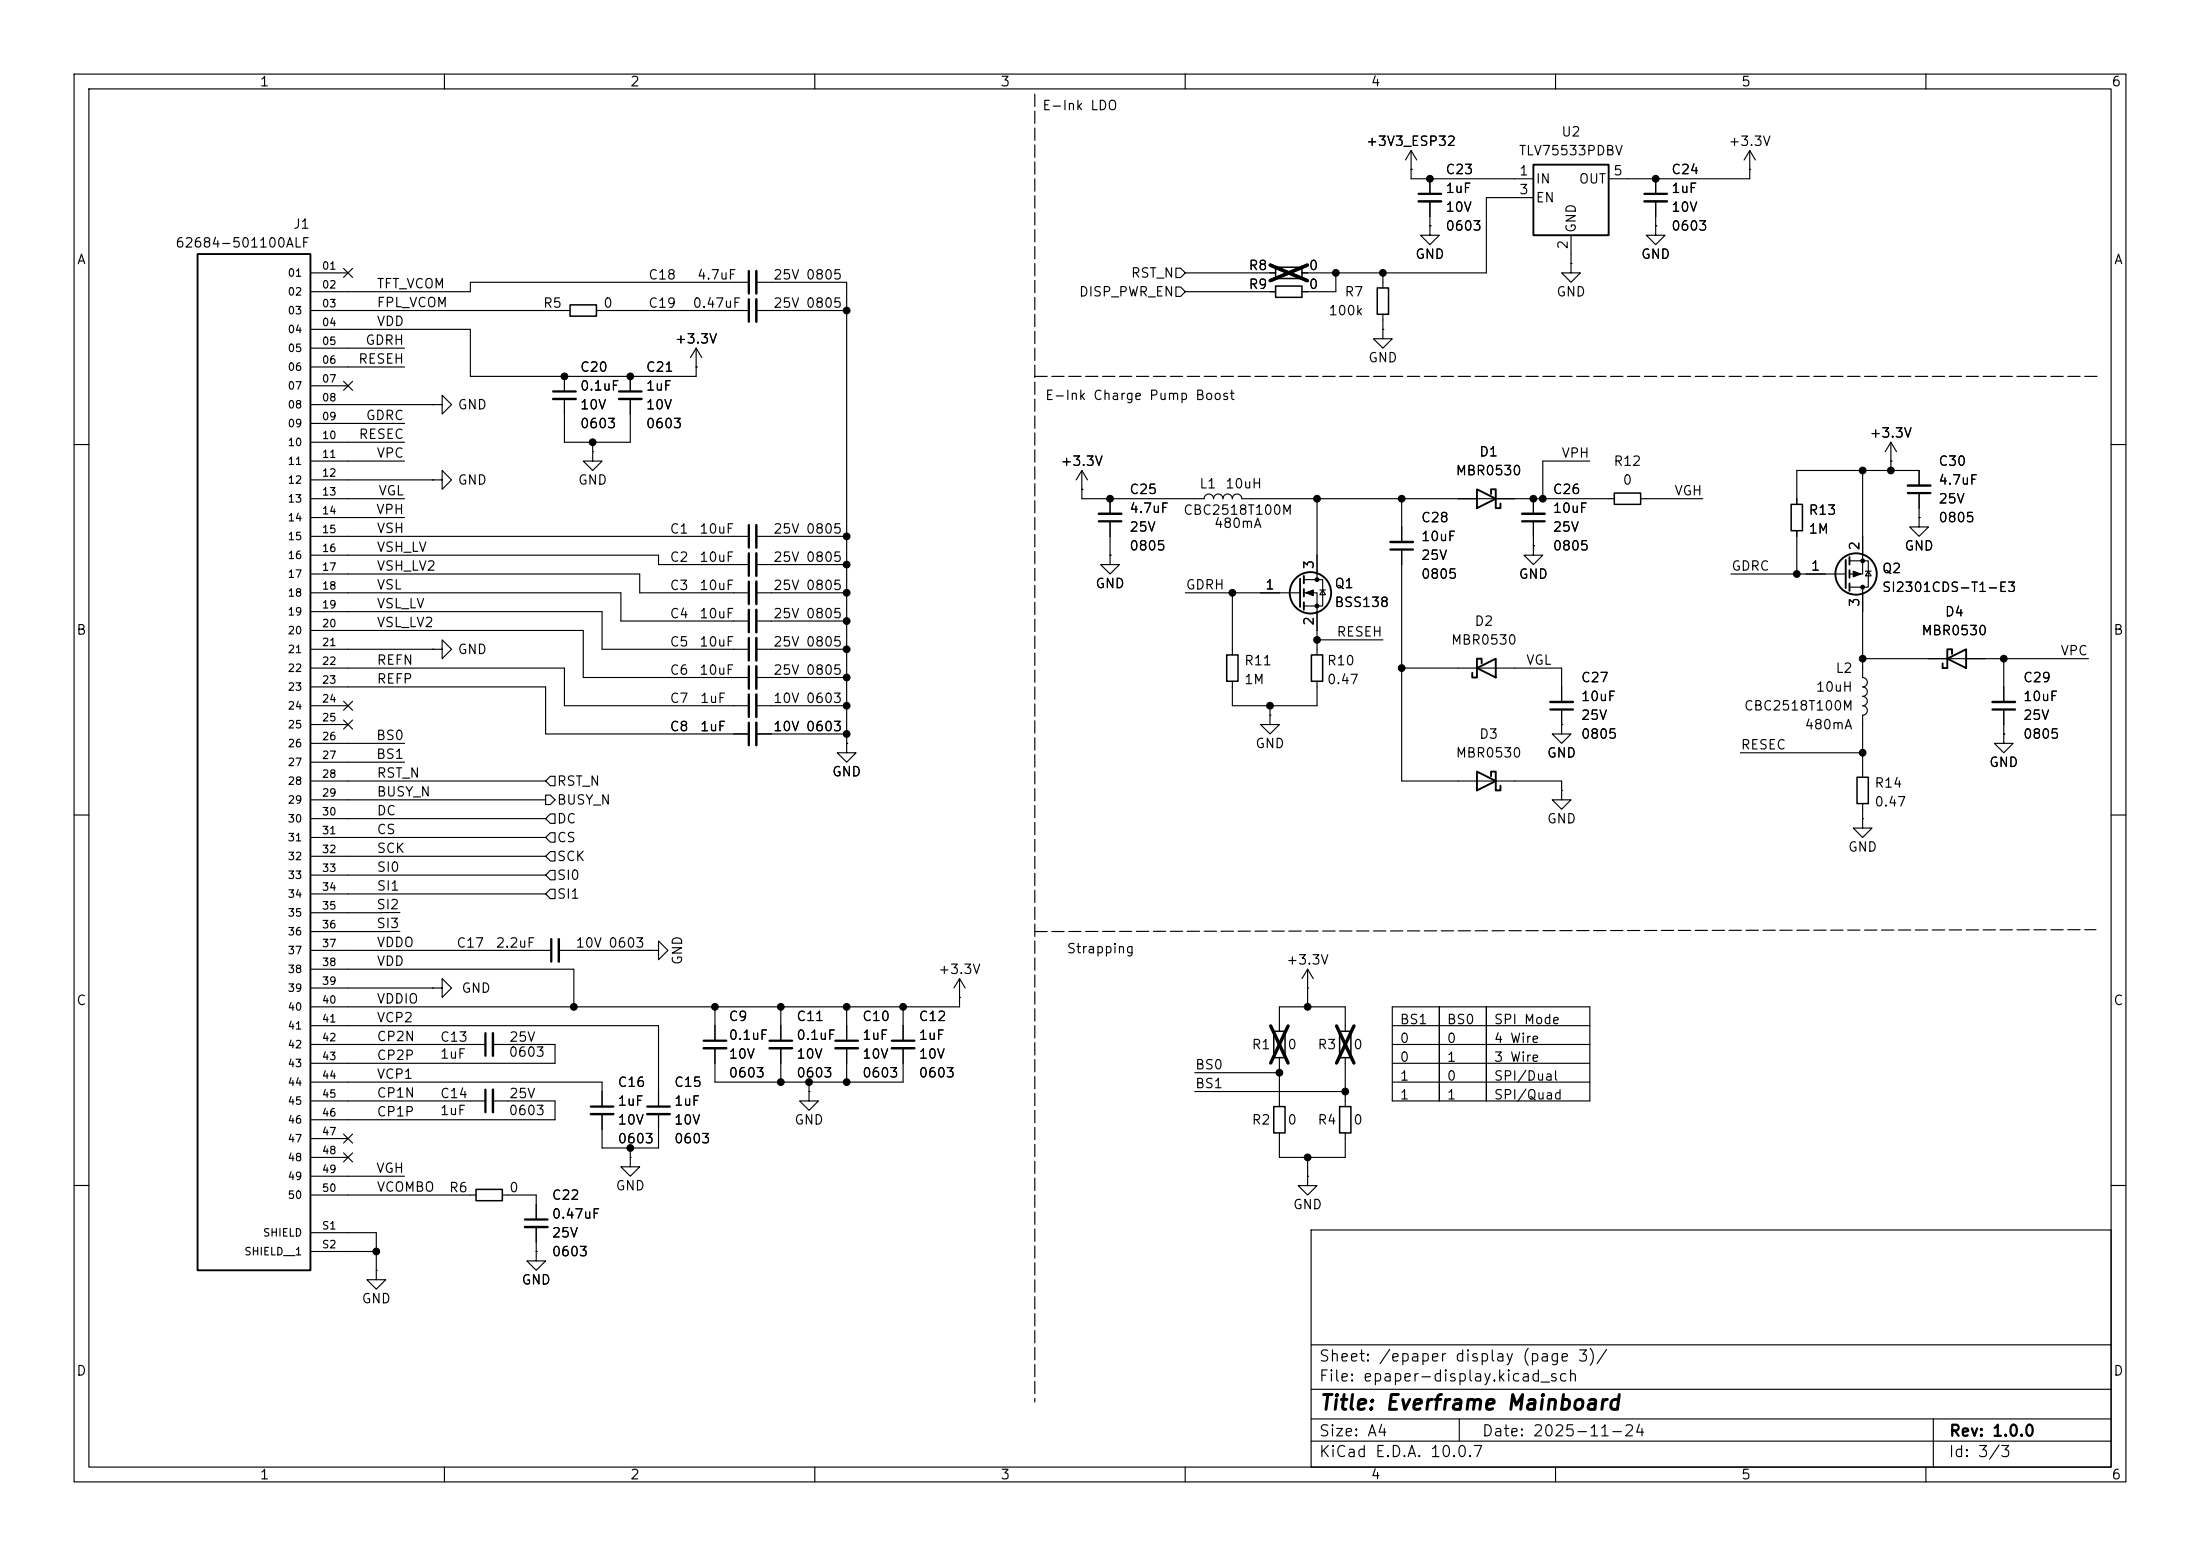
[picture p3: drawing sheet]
<svg xmlns="http://www.w3.org/2000/svg" width="297mm" height="210mm" viewBox="0 0 297 210" stroke-linecap="round" stroke-linejoin="round" font-family="sans-serif">
<g fill="none" stroke="#000" stroke-width=".15">
<path d="M10 10h277v190h-277zM12 12h273v186h-273zM60 10v2M110 10v2M160 10v2M210 10v2M260 10v2M41.9 36.8h5.1M46.4 36.2l1.2 1.2M47.6 36.2l-1.2 1.2M101.1 38.1h-37.6v1.3h-21.6M102.1 38.1h12.2v62.2"/>
<path d="M158.7 38.7h.7l.6 .7-.6 .6h-.7zM158.7 36.2h.7l.6 .6-.6 .7h-.7zM160 36.8h12.2M160 39.4h12.2M180.3 36.8v2.6h-4.5M186.7 36.8v2.1M190.5 22.9h.1M190.5 20.3l-.8 1.3M190.5 20.3l.8 1.3M190.5 20.3v3.8h16.5M193 30.5v1.3h1.3l-1.3 1.2-1.2-1.2h1.2M193 30.5h.1"/>
<path d="M193 24.1v2.1M193 27.2v3.3M207 26.7h-6.3v10.1h-24.9M212.1 35.6v1.2h1.3l-1.3 1.3-1.3-1.3h1.3M212.1 35.6h.1M212.1 31.8v3.8M223.5 30.5v1.3h1.3l-1.3 1.2-1.3-1.2h1.3M223.5 30.5h.1M223.5 24.1v2.1M223.5 27.2v3.3M236.2 22.9h.1M236.2 20.3l-.7 1.3"/>
<path d="M236.2 20.3l.8 1.3M236.2 20.3v3.8h-19M41.9 44.5h21.6v6.3h30.5v-3.8M41.9 41.9h35.1M41.9 47h12.7M41.9 49.5h12.7M41.9 52.1h5.1M41.9 54.6h16.5M41.9 57.2h12.7M41.9 59.7h12.7M46.4 51.5l1.2 1.2M47.6 51.5l-1.2 1.2"/>
<path d="M58.4 54.6h1.3v-1.3l1.3 1.3-1.3 1.3v-1.3M58.4 54.6h.1M76.2 53.8v5.9h8.9v-5.9M76.2 50.8v2M80 59.7v1.3M80.5 41.9h20.6M85.1 50.8v2M94 49.5h.1M94 47l-.8 1.3M94 47l.7 1.3M102.1 41.9h12.2M186.7 44.5v1.2h1.3l-1.3 1.3-1.3-1.3h1.3"/>
<path d="M186.7 44.5h.1M186.7 42.4v2.1M255.3 59.7l-.8 1.3M255.3 59.7l.7 1.3M255.3 59.7v3.8M10 60h2M41.9 77.5h44.5v2.5h14.7M41.9 67.3h12.7M41.9 72.4h59.2M41.9 74.9h47v1.3h12.2M41.9 62.2h12.7M41.9 64.8h16.5"/>
<path d="M41.9 69.9h12.7M58.4 64.8h1.3v-1.3l1.3 1.3-1.3 1.2v-1.2M58.4 64.8h.1M80 61v1.2h1.3l-1.3 1.3-1.3-1.3h1.3M80 61h.1M102.1 72.4h12.2M102.1 76.2h12.2M146 63.5v3.8h16.6a.64 .64 0 0 1 .6-.6 .64 .64 0 0 1 .6 .6 .64 .64 0 0 1 .7-.6 .64 .64 0 0 1 .6 .6 .64 .64 0 0 1 .6-.6 .64 .64 0 0 1 .7 .6 .64 .64 0 0 1 .6-.6 .64 .64 0 0 1 .6 .6h50.3M146 66h.1M146 63.5l-.7 1.3M146 63.5l.8 1.3M149.9 74.9v1.3h1.2l-1.2 1.3-1.3-1.3h1.3"/>
<path d="M149.9 74.9h.1M149.9 67.3v2M149.9 70.4v4.5M176 78.2h2.6v3.6h-2.6M177.8 67.3v10.9M178.2 79.6h.7M178.6 79.6l.3 .7h-.7zM189.2 74.2v31.2h21.6v1.3M189.2 67.3v5.9M207 73.7v1.2h1.3l-1.3 1.3-1.3-1.3h1.3M207 73.7h.1M207 67.3v2"/>
<path d="M207 70.4v3.3M214.6 62.2h-6.3v5.1M221.5 67.3h8.4M233.7 77.5h15.5M242.6 71.6v5.9M249.7 75.7h2.5v3.5h-2.5M251.5 63.5v14h-1.8M251.5 79.2v12.2M251.8 77.1h.8M252.2 77.1l.4 .6h-.8zM255.3 62.2h.1M259.1 69.9v1.2h1.2l-1.2 1.3-1.3-1.3h1.3"/>
<path d="M259.1 69.9h.1M259.1 65.5v-2h-16.5v4.6M259.1 66.5v3.4M285 60h2M41.9 80h41.9v3.8h17.3M41.9 90.2h34.3v5.1h24.9M41.9 85.1h36.8v6.3h22.4M41.9 95.3h5.1M41.9 92.7h31.8v6.4h27.4M41.9 82.6h39.4v5h19.8M41.9 87.6h16.5M41.9 97.8h5.1"/>
<path d="M46.4 97.2l1.2 1.2M46.4 94.6l1.2 1.3M47.6 97.2l-1.2 1.2M47.6 94.6l-1.2 1.3M58.4 87.6h1.3v-1.2l1.3 1.2-1.3 1.3v-1.3M58.4 87.6h.1M102.1 80h12.2M102.1 91.4h12.2M102.1 95.3h12.2M102.1 99.1h12.2M102.1 83.8h12.2M102.1 87.6h12.2"/>
<path d="M160 80h15.5M166.4 80v8.4M166.4 91.9v3.4h11.4v-3.4M171.4 96.5v1.3h1.3l-1.3 1.3-1.2-1.3h1.2M171.4 96.5h.1M171.4 95.3v1.2M176 80h1.8v8.4M177.8 86.4h8.9M189.2 90.2h21.6v4.5M210.8 97.8v1.3h1.3l-1.3 1.2-1.3-1.2h1.3M210.8 97.8h.1M210.8 95.8v2"/>
<path d="M251.5 91.4a.64 .64 0 0 1 .6 .7 .64 .64 0 0 1-.6 .6 .64 .64 0 0 1 .6 .7 .64 .64 0 0 1-.6 .6 .64 .64 0 0 1 .6 .6 .64 .64 0 0 1-.6 .7 .63 .63 0 0 1 .6 .6 .63 .63 0 0 1-.6 .6v8.4M251.5 88.9h30.4M270.5 99.1v1.2h1.3l-1.3 1.3-1.3-1.3h1.3M270.5 99.1h.1M270.5 88.9v5.8M270.5 95.8v3.3M10 110h2M41.9 105.4h31.8M41.9 100.3h12.7M41.9 102.9h12.7M41.9 108h31.8M41.9 110.5h31.8"/>
<path d="M41.9 113h31.8M41.9 115.6h31.8M41.9 118.1h31.8M73.7 107.3h.6l.6 .7-.6 .6h-.6zM74.3 104.8h.6v1.2h-.6l-.6-.6zM74.3 109.9h.6v1.2h-.6l-.6-.6zM74.3 112.4h.6v1.3h-.6l-.6-.7zM74.3 114.9h.6v1.3h-.6l-.6-.6zM74.3 117.5h.6v1.2h-.6l-.6-.6zM114.3 100.3v1.3h1.3l-1.3 1.3-1.3-1.3h1.3M114.3 100.3h.1M210.8 106.7v1.3h1.3l-1.3 1.2-1.3-1.2h1.3"/>
<path d="M210.8 106.7h.1M234.9 101.6h16.6M251.5 110.5v1.3h1.2l-1.2 1.2-1.3-1.2h1.3M251.5 110.5h.1M251.5 108.5v2M285 110h2M41.9 128.3h32.5M41.9 120.7h31.8M41.9 130.8h35.6v5.1M41.9 133.4h16.5M41.9 138.4h47v11M52.7 125.7h.1"/>
<path d="M54 123.2h-12.1M54 125.7h-12.1M58.4 133.4h1.3v-1.3l1.3 1.3-1.3 1.2v-1.2M58.4 133.4h.1M74.3 120h.6v1.3h-.6l-.6-.6zM75.4 128.3h12.2M87.6 128.3h1.3v-1.3l1.3 1.3-1.3 1.2v-1.2M87.6 128.3h.1M96.5 135.9v4.6M105.4 135.9v4.6M114.3 135.9v4.6M121.9 135.9v4.6"/>
<path d="M129.5 134.6h.1M129.5 132.1l-.7 1.3M129.5 132.1l.8 1.3M129.5 132.1v3.8h-87.6M172.7 139.2v-3.3h8.9v3.3M176.5 133.4h.1M176.5 130.8l-.7 1.3M176.5 130.8l.8 1.3M176.5 130.8v5.1M188 135.9h26.6v12.7h-26.6zM188 138.4h26.6M194.3 135.9v12.7"/>
<path d="M200.7 135.9v12.7M41.9 141h23.6M41.9 148.6h23.6M41.9 146.1h39.4v3.3M41.9 153.7h5.1M41.9 156.2h5.1M41.9 158.8h12.7M46.4 153.1l1.2 1.2M46.4 155.6l1.2 1.2M47.6 153.1l-1.2 1.2M47.6 155.6l-1.2 1.2M66.5 141h8.4v2.5h-33"/>
<path d="M66.5 148.6h8.4v2.5h-33M81.3 150.4v4.5h7.6v-4.5M85.1 156.2v1.3h1.3l-1.3 1.3-1.3-1.3h1.3M85.1 156.2h.1M85.1 154.9v1.3M96.5 141.5v4.6h25.4v-4.6M105.4 141.5v4.6M109.2 147.3v1.3h1.3l-1.3 1.3-1.3-1.3h1.3M109.2 147.3h.1M109.2 146.1v1.2M114.3 141.5v4.6M161.3 147.3h20.3"/>
<path d="M161.3 144.8h11.4M172.7 142.7v6.7M172.7 152.9v3.3h8.9v-3.3M176.5 158.8v1.2h1.3l-1.3 1.3-1.2-1.3h1.2M176.5 158.8h.1M176.5 156.2v2.6M181.6 142.7v6.7M188 141h26.6M188 143.5h26.6M188 146.1h26.6M10 160h2M41.9 161.3h22.4"/>
<path d="M41.9 166.4h8.9v5.1M41.9 168.9h8.9M50.8 171.5v1.2h1.3l-1.3 1.3-1.3-1.3h1.3M50.8 171.5h.1M67.8 161.3h4.6v3.3M72.4 168.9v1.3h1.3l-1.3 1.3-1.3-1.3h1.3M72.4 168.9h.1M72.4 165.6v3.3M177 166h108v32h-108zM285 160h2M60 198v2M110 198v2"/>
<path d="M160 198v2M177 194.5h108M177 191.5h108M177 187.5h108M177 181.5h108M197 191.5v3M210 198v2M260 198v2M261 191.5v6.5"/>
</g>
<g fill="none" stroke="#000" stroke-width=".3">
<path d="M101.1 36.6v3M191.5 26.2h3.1M222 26.2h3M74.7 52.8h3M83.6 52.8h3M101.1 40.4v3M101.1 70.9v3M101.1 74.7v3M101.1 78.5v3M148.3 70.4h3.1M187.7 74.2h3.1M205.5 70.4h3"/>
<path d="M257.6 66.5h3M101.1 82.3v3M101.1 86.1v3.1M101.1 89.9v3.1M101.1 93.7v3.1M101.1 97.5v3.1M209.3 95.8h3M269 95.8h3M65.5 139.4v3.1M74.4 126.7v3.1M65.5 147.1v3M79.8 149.4h3"/>
<path d="M87.4 149.4h3M95 140.5h3M103.9 140.5h3M112.8 140.5h3M120.4 140.5h3M70.9 164.6h3"/>
</g>
<g fill="none" stroke="#000" stroke-width=".33">
<path d="M102.1 36.6v3M191.5 27.2h3.1M222 27.2h3M74.7 53.8h3M83.6 53.8h3M102.1 40.4v3M102.1 70.9v3M102.1 74.7v3M102.1 78.5v3M148.3 69.3h3.1M187.7 73.2h3.1M205.5 69.3h3"/>
<path d="M257.6 65.5h3M102.1 82.3v3M102.1 86.1v3.1M102.1 89.9v3.1M102.1 93.7v3.1M102.1 97.5v3.1M209.3 94.7h3M269 94.7h3M66.5 139.4v3.1M75.4 126.7v3.1M66.5 147.1v3M79.8 150.4h3"/>
<path d="M87.4 150.4h3M95 141.5h3M103.9 141.5h3M112.8 141.5h3M120.4 141.5h3M70.9 165.6h3"/>
</g>
<g fill="none" stroke="#000" stroke-width=".25">
<path d="M26.7 34.3h15.2v137.2h-15.2zM207 22.2h10.2v9.6h-10.2zM175.5 78.1v3.8M176 77.7v1M176 79.5v1M199.4 66l2.5 1.3-2.5 1.3zM201.3 66.7v-.7h.6v2.6h.7v-.7M249.2 75.6v3.8M249.7 75.2v1M249.7 77v1M249.7 78.7v1.1M176 81.3v1"/>
<path d="M199.4 90.2l2.5-1.3v2.5zM200 89.5v-.6h-.6v2.5h-.6v-.6M262.9 88.9l2.5-1.3v2.6zM263.5 88.3v-.7h-.6v2.6h-.6v-.7M199.4 104.1l2.5 1.3-2.5 1.3zM201.3 104.8v-.7h.6v2.6h.7v-.7"/>
<circle cx="250.6" cy="77.5" r="2.79"/>
<circle cx="176.9" cy="80" r="2.79"/>
</g>
<g fill="#000" stroke="#000" stroke-width=".15">
<path d="M250.2 77.1l1 .4-1 .4zM176.3 80l1-.4v.8z"/>
<circle cx="177.8" cy="78.2" r=".25"/>
<circle cx="251.5" cy="75.7" r=".25"/>
<circle cx="251.5" cy="79.2" r=".25"/>
<circle cx="177.8" cy="81.8" r=".25"/>
</g>
<g fill="none" stroke="#000" stroke-width=".2">
<path d="M172.2 36.1h3.6v1.5h-3.6zM172.2 38.6h3.6v1.5h-3.6zM185.9 38.9h1.6v3.5h-1.6zM77 41.1h3.5v1.6h-3.5zM217.9 66.5h3.6v1.6h-3.6zM241.8 68.1h1.5v3.5h-1.5zM165.6 88.4h1.5v3.5h-1.5zM177 88.4h1.6v3.5h-1.6zM250.7 104.9h1.5v3.6h-1.5zM172 139.2h1.5v3.5h-1.5zM180.8 139.2h1.6v3.5h-1.6zM172 149.4h1.5v3.5h-1.5z"/>
<path d="M180.8 149.4h1.6v3.5h-1.6zM64.3 160.5h3.5v1.6h-3.5z"/>
</g>
<path d="M171.5 35.8l5 2.1M176.5 35.8l-5 2.1M171.5 138.5l2.4 5M173.9 138.5l-2.4 5M180.4 138.5l2.4 5M182.8 138.5l-2.4 5" fill="none" stroke="#000" stroke-width=".46"/>
<path d="M139.7 12.7v176.5M139.7 50.8h143.5M139.7 125.7l143.3-.2" fill="none" stroke="#000" stroke-width=".15" stroke-dasharray="1.7 .6"/>
<g fill="#000" stroke="#000" stroke-width=".14">
<circle cx="180.3" cy="36.8" r=".46"/>
<circle cx="186.7" cy="36.8" r=".46"/>
<circle cx="193" cy="24.1" r=".46"/>
<circle cx="223.5" cy="24.1" r=".46"/>
<circle cx="76.2" cy="50.8" r=".46"/>
<circle cx="80" cy="59.7" r=".46"/>
<circle cx="85.1" cy="50.8" r=".46"/>
<circle cx="114.3" cy="41.9" r=".46"/>
<circle cx="114.3" cy="72.4" r=".46"/>
<circle cx="114.3" cy="76.2" r=".46"/>
<circle cx="149.9" cy="67.3" r=".46"/>
<circle cx="177.8" cy="67.3" r=".46"/>
<circle cx="189.2" cy="67.3" r=".46"/>
<circle cx="207" cy="67.3" r=".46"/>
<circle cx="208.3" cy="67.3" r=".46"/>
<circle cx="242.6" cy="77.5" r=".46"/>
<circle cx="251.5" cy="63.5" r=".46"/>
<circle cx="255.3" cy="63.5" r=".46"/>
<circle cx="114.3" cy="87.6" r=".46"/>
<circle cx="114.3" cy="99.1" r=".46"/>
<circle cx="114.3" cy="83.8" r=".46"/>
<circle cx="114.3" cy="80" r=".46"/>
<circle cx="114.3" cy="95.3" r=".46"/>
<circle cx="114.3" cy="91.4" r=".46"/>
<circle cx="166.4" cy="80" r=".46"/>
<circle cx="171.4" cy="95.3" r=".46"/>
<circle cx="177.8" cy="86.4" r=".46"/>
<circle cx="189.2" cy="90.2" r=".46"/>
<circle cx="251.5" cy="88.9" r=".46"/>
<circle cx="270.5" cy="88.9" r=".46"/>
<circle cx="251.5" cy="101.6" r=".46"/>
<circle cx="77.5" cy="135.9" r=".46"/>
<circle cx="96.5" cy="135.9" r=".46"/>
<circle cx="105.4" cy="135.9" r=".46"/>
<circle cx="114.3" cy="135.9" r=".46"/>
<circle cx="121.9" cy="135.9" r=".46"/>
<circle cx="176.5" cy="135.9" r=".46"/>
<circle cx="85.1" cy="154.9" r=".46"/>
<circle cx="105.4" cy="146.1" r=".46"/>
<circle cx="109.2" cy="146.1" r=".46"/>
<circle cx="114.3" cy="146.1" r=".46"/>
<circle cx="172.7" cy="144.8" r=".46"/>
<circle cx="176.5" cy="156.2" r=".46"/>
<circle cx="181.6" cy="147.3" r=".46"/>
<circle cx="50.8" cy="168.9" r=".46"/>
</g>
<text font-size="2" x="178" y="190.8">Title: Everframe Mainboard</text>
<g font-size="1.5">
<text x="178" y="184.1">Sheet: /epaper display (page 3)/</text>
<text x="178" y="186.8">File: epaper-display.kicad_sch</text>
<text x="178" y="197">KiCad E.D.A. 10.0.7</text>
<text x="178" y="194.2">Size: A4</text>
<text x="200" y="194.2">Date: 2025-11-24</text>
<text x="263" y="197">Id: 3/3</text>
<text x="263" y="194.2">Rev: 1.0.0</text>
</g>
<g font-size="1.3">
<text x="35" y="12">1</text>
<text x="85" y="12">2</text>
<text x="135" y="12">3</text>
<text x="185" y="12">4</text>
<text x="235" y="12">5</text>
<text x="285" y="12">6</text>
<text x="140.6" y="15.2">E-Ink LDO</text>
<text x="184.3" y="20">+3V3_ESP32</text>
<text x="195.1" y="23.8">C23</text>
<text x="204.9" y="21.3">TLV75533PDBV</text>
<text x="205" y="24">1</text>
<text x="210.7" y="18.7">U2</text>
<text x="217.7" y="24">5</text>
<text x="225.5" y="23.8">C24</text>
<text x="233.3" y="20">+3.3V</text>
<text x="195.1" y="26.4">1uF</text>
<text x="195.1" y="28.9">10V</text>
<text x="205" y="26.5">3</text>
<text x="207.2" y="25.1">IN</text>
<text x="207.2" y="27.6">EN</text>
<text x="213.1" y="25.1">OUT</text>
<text x="225.5" y="26.4">1uF</text>
<text x="225.5" y="28.9">10V</text>
<text x="10.3" y="36">A</text>
<text x="23.6" y="33.7">62684-501100ALF</text>
<text x="39.5" y="31.2">J1</text>
<text x="191" y="35.3">GND</text>
<text x="195.1" y="31.4">0603</text>
<text x="212" y="33.8" transform="rotate(-90 212 33.8)">2</text>
<text x="213.1" y="31.5" transform="rotate(-90 213.1 31.5)">GND</text>
<text x="221.5" y="35.3">GND</text>
<text x="225.5" y="31.4">0603</text>
<text x="285.3" y="36">A</text>
<text x="50.8" y="39.2">TFT_VCOM</text>
<text x="50.8" y="41.8">FPL_VCOM</text>
<text x="73.2" y="41.9">R5</text>
<text x="81.4" y="41.9">0</text>
<text x="87.4" y="38">C18</text>
<text x="87.4" y="41.9">C19</text>
<text x="93.4" y="41.9">0.47uF</text>
<text x="94" y="38">4.7uF</text>
<text x="104.3" y="38">25V 0805</text>
<text x="104.3" y="41.9">25V 0805</text>
<text x="145.6" y="40.3">DISP_PWR_EN</text>
<text x="152.6" y="37.8">RST_N</text>
<text x="168.5" y="36.8">R8</text>
<text x="168.5" y="39.3">R9</text>
<text x="176.6" y="36.8">0</text>
<text x="176.6" y="39.3">0</text>
<text x="181.4" y="40.3">R7</text>
<text x="210" y="40.3">GND</text>
<text x="49.2" y="46.9">GDRH</text>
<text x="50.8" y="44.3">VDD</text>
<text x="91" y="46.7">+3.3V</text>
<text x="179.3" y="42.9">100k</text>
<text x="48.3" y="49.4">RESEH</text>
<text x="78.2" y="50.5">C20</text>
<text x="78.2" y="53">0.1uF</text>
<text x="87.1" y="50.5">C21</text>
<text x="87.1" y="53">1uF</text>
<text x="184.6" y="49.2">GND</text>
<text x="48.3" y="59.6">RESEC</text>
<text x="49.3" y="57">GDRC</text>
<text x="61.7" y="55.6">GND</text>
<text x="78.2" y="55.6">10V</text>
<text x="78.2" y="58.1">0603</text>
<text x="87.1" y="55.6">10V</text>
<text x="87.1" y="58.1">0603</text>
<text x="141" y="54.3">E-Ink Charge Pump Boost</text>
<text x="252.3" y="59.4">+3.3V</text>
<text x="50.8" y="62.1">VPC</text>
<text x="61.7" y="65.7">GND</text>
<text x="77.9" y="65.7">GND</text>
<text x="143.1" y="63.2">+3.3V</text>
<text x="196.4" y="64.5">MBR0530</text>
<text x="199.6" y="61.9">D1</text>
<text x="210.7" y="62.1">VPH</text>
<text x="217.7" y="63.2">R12</text>
<text x="219" y="65.7">0</text>
<text x="261.6" y="63.2">C30</text>
<text x="261.6" y="65.7">4.7uF</text>
<text x="50.7" y="69.7">VPH</text>
<text x="51" y="67.2">VGL</text>
<text x="152.4" y="67">C25</text>
<text x="152.4" y="69.5">4.7uF</text>
<text x="159.7" y="69.8">CBC2518T100M</text>
<text x="161.8" y="66.2">L1</text>
<text x="163.8" y="71.6">480mA</text>
<text x="165.3" y="66.2">10uH</text>
<text x="191.8" y="70.8">C28</text>
<text x="209.5" y="67">C26</text>
<text x="209.5" y="69.5">10uF</text>
<text x="226" y="67.2">VGH</text>
<text x="244.1" y="69.8">R13</text>
<text x="261.6" y="68.3">25V</text>
<text x="261.6" y="70.8">0805</text>
<text x="50.8" y="77.3">VSH_LV2</text>
<text x="50.8" y="72.3">VSH</text>
<text x="50.8" y="74.8">VSH_LV</text>
<text x="90.3" y="72.3">C1</text>
<text x="90.3" y="76.1">C2</text>
<text x="94.3" y="72.3">10uF</text>
<text x="94.3" y="76.1">10uF</text>
<text x="104.3" y="72.3">25V 0805</text>
<text x="104.3" y="76.1">25V 0805</text>
<text x="152.4" y="72.1">25V</text>
<text x="152.4" y="74.6">0805</text>
<text x="177.7" y="76.9" transform="rotate(-90 177.7 76.9)">3</text>
<text x="191.8" y="73.3">10uF</text>
<text x="191.8" y="75.9">25V</text>
<text x="209.5" y="72.1">25V</text>
<text x="209.5" y="74.6">0805</text>
<text x="233.7" y="77.3">GDRC</text>
<text x="244.1" y="72.3">1M</text>
<text x="244.4" y="77.3">1</text>
<text x="251.3" y="74.4" transform="rotate(-90 251.3 74.4)">2</text>
<text x="254" y="77.7">Q2</text>
<text x="257" y="74.6">GND</text>
<text x="50.8" y="79.9">VSL</text>
<text x="50.8" y="82.4">VSL_LV</text>
<text x="90.3" y="80">C3</text>
<text x="90.3" y="83.8">C4</text>
<text x="94.3" y="80">10uF</text>
<text x="94.3" y="83.8">10uF</text>
<text x="104.3" y="80">25V 0805</text>
<text x="104.3" y="83.8">25V 0805</text>
<text x="147.8" y="79.7">GND</text>
<text x="160" y="79.9">GDRH</text>
<text x="170.7" y="79.9">1</text>
<text x="180.1" y="79.7">Q1</text>
<text x="180.1" y="82.2">BSS138</text>
<text x="191.8" y="78.4">0805</text>
<text x="204.9" y="78.4">GND</text>
<text x="251.3" y="82" transform="rotate(-90 251.3 82)">3</text>
<text x="254" y="80.2">SI2301CDS-T1-E3</text>
<text x="262.5" y="83.5">D4</text>
<text x="10.2" y="86">B</text>
<text x="50.8" y="85">VSL_LV2</text>
<text x="61.7" y="88.6">GND</text>
<text x="90.3" y="87.6">C5</text>
<text x="94.3" y="87.6">10uF</text>
<text x="104.3" y="87.6">25V 0805</text>
<text x="177.7" y="84.6" transform="rotate(-90 177.7 84.6)">2</text>
<text x="180.4" y="86.2">RESEH</text>
<text x="195.8" y="87.3">MBR0530</text>
<text x="199" y="84.8">D2</text>
<text x="259.3" y="86.1">MBR0530</text>
<text x="278.1" y="88.8">VPC</text>
<text x="285.2" y="86">B</text>
<text x="50.8" y="92.6">REFP</text>
<text x="50.8" y="90">REFN</text>
<text x="90.3" y="91.4">C6</text>
<text x="90.3" y="95.2">C7</text>
<text x="94.3" y="91.4">10uF</text>
<text x="94.4" y="95.2">1uF</text>
<text x="104.3" y="91.4">25V 0805</text>
<text x="104.3" y="95.2">10V 0603</text>
<text x="167.9" y="90.1">R11</text>
<text x="167.9" y="92.7">1M</text>
<text x="179.1" y="90.1">R10</text>
<text x="179.1" y="92.7">0.47</text>
<text x="205.9" y="90">VGL</text>
<text x="213.3" y="92.4">C27</text>
<text x="213.3" y="94.9">10uF</text>
<text x="245.1" y="93.7">10uH</text>
<text x="247.7" y="91.1">L2</text>
<text x="273" y="92.4">C29</text>
<text x="273" y="94.9">10uF</text>
<text x="50.7" y="100.2">BS0</text>
<text x="90.3" y="99">C8</text>
<text x="94.4" y="99">1uF</text>
<text x="104.3" y="99">10V 0603</text>
<text x="169.4" y="101.3">GND</text>
<text x="199.6" y="100">D3</text>
<text x="213.3" y="97.5">25V</text>
<text x="213.3" y="100">0805</text>
<text x="234.9" y="101.5">RESEC</text>
<text x="235.3" y="96.2">CBC2518T100M</text>
<text x="243.5" y="98.8">480mA</text>
<text x="273" y="97.5">25V</text>
<text x="273" y="100">0805</text>
<text x="50.7" y="102.7">BS1</text>
<text x="50.8" y="105.3">RST_N</text>
<text x="50.8" y="107.8">BUSY_N</text>
<text x="75.1" y="106.4">RST_N</text>
<text x="112.2" y="105.1">GND</text>
<text x="196.4" y="102.6">MBR0530</text>
<text x="208.8" y="102.6">GND</text>
<text x="253" y="106.6">R14</text>
<text x="268.4" y="103.8">GND</text>
<text x="50.8" y="112.9">CS</text>
<text x="50.8" y="110.4">DC</text>
<text x="75.1" y="108.9">BUSY_N</text>
<text x="75.1" y="111.5">DC</text>
<text x="75.1" y="114">CS</text>
<text x="208.8" y="111.5">GND</text>
<text x="253" y="109.2">0.47</text>
<text x="50.8" y="115.4">SCK</text>
<text x="50.8" y="118">SI0</text>
<text x="75.1" y="116.5">SCK</text>
<text x="75.1" y="119.1">SI0</text>
<text x="249.4" y="115.3">GND</text>
<text x="50.7" y="125.6">SI3</text>
<text x="50.7" y="123">SI2</text>
<text x="50.8" y="120.5">SI1</text>
<text x="75.1" y="121.6">SI1</text>
<text x="50.8" y="130.7">VDD</text>
<text x="50.8" y="128.1">VDDO</text>
<text x="61.5" y="128.2">C17</text>
<text x="66.8" y="128.2">2.2uF</text>
<text x="77.6" y="128.2">10V 0603</text>
<text x="92.4" y="130.3" transform="rotate(-90 92.4 130.3)">GND</text>
<text x="126.6" y="131.8">+3.3V</text>
<text x="143.9" y="129">Strapping</text>
<text x="173.6" y="130.5">+3.3V</text>
<text x="10.2" y="136">C</text>
<text x="50.8" y="135.8">VDDIO</text>
<text x="62.2" y="134.3">GND</text>
<text x="285.2" y="136">C</text>
<text x="50.8" y="143.4">CP2P</text>
<text x="50.8" y="140.8">CP2N</text>
<text x="50.8" y="138.3">VCP2</text>
<text x="59.3" y="143.2">1uF</text>
<text x="59.3" y="140.9">C13</text>
<text x="68.6" y="142.9">0603</text>
<text x="68.6" y="140.9">25V</text>
<text x="98.3" y="138.1">C9</text>
<text x="98.3" y="140.7">0.1uF</text>
<text x="98.3" y="143.2">10V</text>
<text x="107.4" y="138.1">C11</text>
<text x="107.4" y="140.7">0.1uF</text>
<text x="107.4" y="143.2">10V</text>
<text x="116.3" y="138.1">C10</text>
<text x="116.3" y="140.7">1uF</text>
<text x="116.3" y="143.2">10V</text>
<text x="123.9" y="138.1">C12</text>
<text x="123.9" y="140.7">1uF</text>
<text x="123.9" y="143.2">10V</text>
<text x="168.9" y="141.9">R1</text>
<text x="173.7" y="141.9">0</text>
<text x="177.8" y="141.9">R3</text>
<text x="182.6" y="141.9">0</text>
<text x="188.9" y="138.5">BS1</text>
<text x="188.9" y="141.1">0</text>
<text x="188.9" y="143.6">0</text>
<text x="195.2" y="138.5">BS0</text>
<text x="195.2" y="141.1">0</text>
<text x="195.2" y="143.6">1</text>
<text x="201.6" y="138.5">SPI Mode</text>
<text x="201.6" y="141.1">4 Wire</text>
<text x="201.6" y="143.6">3 Wire</text>
<text x="50.8" y="148.5">CP1N</text>
<text x="50.8" y="145.9">VCP1</text>
<text x="59.3" y="148.5">C14</text>
<text x="68.6" y="148.5">25V</text>
<text x="83.3" y="147">C16</text>
<text x="83.3" y="149.6">1uF</text>
<text x="90.9" y="147">C15</text>
<text x="90.9" y="149.6">1uF</text>
<text x="98.3" y="145.7">0603</text>
<text x="107.4" y="145.7">0603</text>
<text x="116.3" y="145.7">0603</text>
<text x="123.9" y="145.7">0603</text>
<text x="161.3" y="147.2">BS1</text>
<text x="161.3" y="144.7">BS0</text>
<text x="188.9" y="146.2">1</text>
<text x="188.9" y="148.7">1</text>
<text x="195.2" y="146.2">0</text>
<text x="195.2" y="148.7">1</text>
<text x="201.6" y="146.2">SPI/Dual</text>
<text x="201.6" y="148.7">SPI/Quad</text>
<text x="50.8" y="151">CP1P</text>
<text x="59.3" y="150.8">1uF</text>
<text x="68.6" y="150.8">0603</text>
<text x="83.3" y="152.1">10V</text>
<text x="83.3" y="154.6">0603</text>
<text x="90.9" y="152.1">10V</text>
<text x="90.9" y="154.6">0603</text>
<text x="107.2" y="152.1">GND</text>
<text x="168.9" y="152.1">R2</text>
<text x="173.7" y="152.1">0</text>
<text x="177.8" y="152.1">R4</text>
<text x="182.6" y="152.1">0</text>
<text x="50.7" y="158.6">VGH</text>
<text x="50.8" y="161.2">VCOMBO</text>
<text x="60.5" y="161.2">R6</text>
<text x="68.7" y="161.2">0</text>
<text x="83" y="161">GND</text>
<text x="74.4" y="162.3">C22</text>
<text x="74.4" y="164.8">0.47uF</text>
<text x="74.4" y="167.3">25V</text>
<text x="174.5" y="163.5">GND</text>
<text x="70.3" y="173.7">GND</text>
<text x="74.4" y="169.9">0603</text>
<text x="48.7" y="176.2">GND</text>
<text x="10.2" y="186">D</text>
<text x="285.2" y="186">D</text>
<text x="35" y="200">1</text>
<text x="85" y="200">2</text>
<text x="135" y="200">3</text>
<text x="185" y="200">4</text>
<text x="235" y="200">5</text>
<text x="285" y="200">6</text>
</g>
<g font-size="1">
<text x="38.8" y="37.6">01</text>
<text x="38.8" y="40.1">02</text>
<text x="43.4" y="36.6">01</text>
<text x="43.4" y="39.2">02</text>
<text x="43.4" y="41.7">03</text>
<text x="38.8" y="42.7">03</text>
<text x="38.8" y="45.2">04</text>
<text x="38.8" y="47.8">05</text>
<text x="43.4" y="44.3">04</text>
<text x="43.4" y="46.8">05</text>
<text x="38.8" y="50.3">06</text>
<text x="38.8" y="52.8">07</text>
<text x="43.4" y="49.3">06</text>
<text x="43.4" y="51.9">07</text>
<text x="38.8" y="55.4">08</text>
<text x="38.8" y="57.9">09</text>
<text x="43.4" y="54.4">08</text>
<text x="43.4" y="57">09</text>
<text x="43.4" y="59.5">10</text>
<text x="38.8" y="60.5">10</text>
<text x="38.8" y="63">11</text>
<text x="38.8" y="65.5">12</text>
<text x="43.4" y="62">11</text>
<text x="43.4" y="64.6">12</text>
<text x="38.8" y="68.1">13</text>
<text x="38.8" y="70.6">14</text>
<text x="43.4" y="67.1">13</text>
<text x="43.4" y="69.7">14</text>
<text x="38.8" y="73.2">15</text>
<text x="38.8" y="75.7">16</text>
<text x="43.4" y="72.2">15</text>
<text x="43.4" y="74.7">16</text>
<text x="43.4" y="77.3">17</text>
<text x="38.8" y="78.2">17</text>
<text x="38.8" y="80.8">18</text>
<text x="38.8" y="83.3">19</text>
<text x="43.4" y="79.8">18</text>
<text x="43.4" y="82.4">19</text>
<text x="38.8" y="85.9">20</text>
<text x="38.8" y="88.4">21</text>
<text x="43.4" y="84.9">20</text>
<text x="43.4" y="87.4">21</text>
<text x="43.4" y="90">22</text>
<text x="38.8" y="90.9">22</text>
<text x="38.8" y="93.5">23</text>
<text x="43.4" y="92.5">23</text>
<text x="43.4" y="95.1">24</text>
<text x="38.8" y="96">24</text>
<text x="38.8" y="98.6">25</text>
<text x="38.8" y="101.1">26</text>
<text x="43.4" y="97.6">25</text>
<text x="43.4" y="100.1">26</text>
<text x="38.8" y="103.6">27</text>
<text x="38.8" y="106.2">28</text>
<text x="43.4" y="102.7">27</text>
<text x="43.4" y="105.2">28</text>
<text x="43.4" y="107.8">29</text>
<text x="38.8" y="108.7">29</text>
<text x="38.8" y="111.3">30</text>
<text x="38.8" y="113.8">31</text>
<text x="43.4" y="110.3">30</text>
<text x="43.4" y="112.8">31</text>
<text x="38.8" y="116.3">32</text>
<text x="38.8" y="118.9">33</text>
<text x="43.4" y="115.4">32</text>
<text x="43.4" y="117.9">33</text>
<text x="38.8" y="121.4">34</text>
<text x="38.8" y="124">35</text>
<text x="43.4" y="120.5">34</text>
<text x="43.4" y="123">35</text>
<text x="43.4" y="125.5">36</text>
<text x="38.8" y="126.5">36</text>
<text x="38.8" y="129">37</text>
<text x="38.8" y="131.6">38</text>
<text x="43.4" y="128.1">37</text>
<text x="43.4" y="130.6">38</text>
<text x="38.8" y="134.1">39</text>
<text x="38.8" y="136.7">40</text>
<text x="43.4" y="133.2">39</text>
<text x="43.4" y="135.7">40</text>
<text x="38.8" y="139.2">41</text>
<text x="38.8" y="141.7">42</text>
<text x="43.4" y="138.2">41</text>
<text x="43.4" y="140.8">42</text>
<text x="43.4" y="143.3">43</text>
<text x="38.8" y="144.3">43</text>
<text x="38.8" y="146.8">44</text>
<text x="38.8" y="149.4">45</text>
<text x="43.4" y="145.9">44</text>
<text x="43.4" y="148.4">45</text>
<text x="38.8" y="151.9">46</text>
<text x="38.8" y="154.4">47</text>
<text x="43.4" y="150.9">46</text>
<text x="43.4" y="153.5">47</text>
<text x="38.8" y="157">48</text>
<text x="38.8" y="159.5">49</text>
<text x="43.4" y="156">48</text>
<text x="43.4" y="158.6">49</text>
<text x="43.4" y="161.1">50</text>
<text x="35.4" y="167.1">SHIELD</text>
<text x="38.8" y="162.1">50</text>
<text x="43.4" y="166.2">S1</text>
<text x="32.9" y="169.7">SHIELD__1</text>
<text x="43.4" y="168.7">S2</text>
</g>
</svg>
